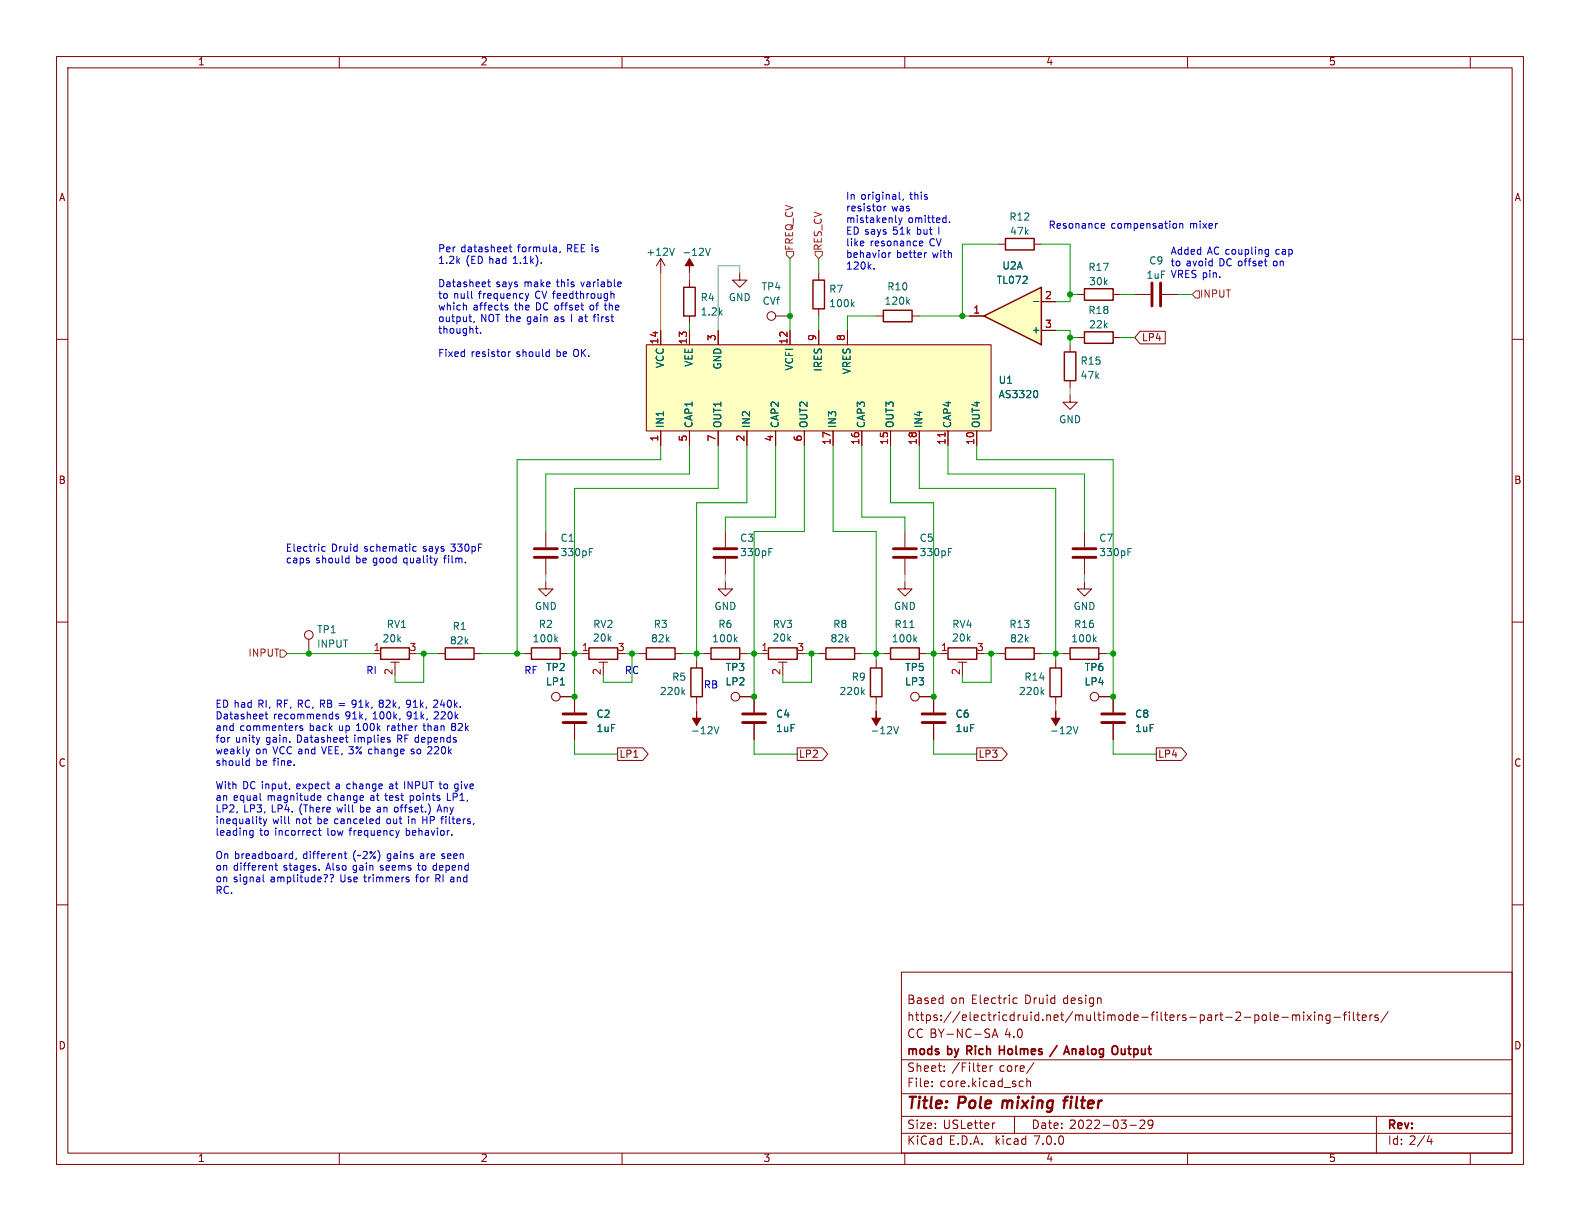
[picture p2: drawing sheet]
<svg xmlns="http://www.w3.org/2000/svg" width="279mm" height="216mm" viewBox="0 0 279 216" stroke-linecap="round" stroke-linejoin="round" font-family="sans-serif">
<g fill="none" stroke="#840000" stroke-width=".18">
<path d="M10 10h259.4v195.9h-259.4zM12 12h255.4v191.9h-255.4zM60 10v2M110 10v2M160 10v2M210 10v2M260 10v2M10 60h2M267.4 60h2M189.2 69.9v1.2h1.3l-1.3 1.3-1.2-1.3h1.2M128.3 94v2.8M128.3 98.8v2.8"/>
<path d="M160 94v2.8M160 98.8v2.8M10 110h2M92.7 115.6h1.3M96.5 102.9v1.2h1.3l-1.3 1.3-1.3-1.3h1.3M99.1 115.6h1.2M123.2 116.8v1.3M160 102.9v1.2h1.3l-1.3 1.3-1.3-1.3h1.3M188 115.6h1.2M194.3 115.6h1.3M267.4 110h2M99.1 123.2h2.5"/>
<path d="M123.2 123.2v1.3M130.8 123.2h2.5M165.1 123.2v2.8M165.1 128v2.8M194.3 123.2h2.5M10 160h2M267.4 160h2M159.4 171.9h108v32h-108zM179.3 177.4h.5M179.3 176.5h.5M221.9 179.5v1.5M221.9 179.5h.4l.3 .2v.5l-.1 .2h-.6"/>
<path d="M223.3 179.5h.4l.3 .2v.5l-.3 .3-.4-.1-.1-.2v-.5zM224.6 179v1.2l.2 .3M225.3 180l.7-.2v-.3h-.5l-.2 .2 .1 .7h.6M226.7 179.9h1.1M228.5 179.6l.5-.1 .2 .2M228.5 179.5v1M229.2 179.7l.2-.2h.4v1M229.2 179.7v.8M230.5 179v.1M230.5 179.5v1M231.1 179.5l.8 1M231.9 179.5l-.8 1"/>
<path d="M232.5 179v.1M232.5 179.5v1M233.2 179.6l.2-.1h.4v1M233.2 179.5v1M235.2 179.5h-.4l-.3 .2v.5l.1 .2h.6M235.2 179.5v1.2l-.3 .3-.4-.1M235.9 179.9h1.1M237.5 179.5h.6M238.1 179l-.3 .2v1.3M238.6 179v.1M238.6 179.5v1M239.3 179v1.2l.2 .3"/>
<path d="M239.9 179.5h.6M240.1 179v1.2l.4 .3M240.9 180l.7-.2-.1-.3h-.4l-.2 .2 .1 .7h.5M242.3 179.5v1M242.7 179.5h-.3l-.1 .2M243.7 179.5h-.4l-.2 .2 .1 .2 .5 .1v.4h-.6M245.5 178.9l-1.3 1.9M159.4 197.4h108M159.4 193.4h108M159.4 187.4h108M164.8 192v.2M164.8 191.2v.2"/>
<path d="M167 189.3v.2M167 188.5v.2M174.2 188.5l.2 .3-.7 .2M174.4 189.4l-.2 .1M175.1 188.5v1M175.4 183.5l.5-1.5 .5 1.5M175.5 188.5h-.3l-.1 .2M175.6 183h.7M175.9 198.6h-.2M179.4 197.4v3M180.5 191.2h.4M180.9 192.1l-.4 .1"/>
<path d="M181.6 191.3l.2-.1h.4v1M181.6 190.7v1.5M182.8 187.9l-1.2 1.9M199.8 199h1.1M201.6 198.2l.6-.1 .2 .1v.3l-.9 1.1h.9M203.9 198.7l-.3 .3-.4-.1-.2-.2 .2-.6h.4l.2 .1a.99 .99 0 0 1-.4 1.4h-.2M243.4 197.4v6.5M60 203.9v2M110 203.9v2M159.4 200.4h108M160 203.9v2M210 203.9v2"/>
<path d="M252.4 201.9h.9M253.1 201.4v1M260 203.9v2"/>
<circle cx="98.3" cy="123.2" r=".76"/>
<circle cx="130" cy="123.2" r=".76"/>
<circle cx="193.5" cy="123.2" r=".76"/>
</g>
<path d="M188 194.6h.8M188.9 193.9l-.4 .1-.2 .2-.2 1.7" fill="none" stroke="#840000" stroke-width=".4"/>
<path d="M176.7 185v1.5M176.7 185.7h.9M186.9 184.9l-1.3 1.9M188.3 186h.7M188.6 185l.5 1.5M198.3 185.5v.7l.2 .3" fill="none" stroke="#840000" stroke-width=".3"/>
<path d="M126.2 98.6h4.1M126.2 97h4.1M158 98.6h4.1M158 97h4.1M163.1 127.8h4M163.1 126.2h4" fill="none" stroke="#840000" stroke-width=".51"/>
<path d="M136 97h.6M167.7 97h.6M98.2 113l.4 .5M98.6 112.7l-.5 .4M193.5 113l.4 .5M193.9 112.7l-.5 .4M120.7 122.3l.4 .5M121.1 122l-.5 .5M126.3 128.5l.4 1.3 .4-1.3" fill="none" stroke="#006464" stroke-width=".18"/>
<path d="M123.2 125.7v1.3h.8l-.8 1.3-.8-1.3h.8z" fill="#840000" stroke="#840000" stroke-width=".18"/>
<path d="M94 114.6h5.1v2h-5.1zM122.2 118.1h2v5.1h-2zM189.2 114.6h5.1v2h-5.1z" fill="none" stroke="#840000" stroke-width=".25"/>
<path d="M174 55.9l10.1-5.1v10.2z" fill="#ffffc2"/>
<g fill="none" stroke="#840000" stroke-width=".25">
<path d="M120.9 50.8h2v5.1h-2zM143.8 49.5h2v5.1h-2zM156.2 54.9h5.1v2h-5.1zM174 55.9l10.1-5.1v10.2zM177.8 42.2h5.1v2h-5.1zM191.8 51.1h5v2h-5zM191.8 58.7h5v2h-5zM188.2 62.2h2v5.1h-2zM67.3 114.6h5.1v2h-5.1zM78.7 114.6h5.1v2h-5.1zM104.1 114.6h5.1v2h-5.1zM114.3 114.6h5.1v2h-5.1z"/>
<path d="M125.7 114.6h5.1v2h-5.1zM135.9 114.6h5.1v2h-5.1zM146 114.6h5.1v2h-5.1zM153.9 118.1h2.1v5.1h-2.1zM157.5 114.6h5.1v2h-5.1zM167.6 114.6h5.1v2h-5.1zM177.8 114.6h5.1v2h-5.1zM185.7 118.1h2v5.1h-2z"/>
</g>
<g fill="none" stroke="#840000" stroke-width=".18">
<path d="M116.8 45.7l-.7 1.3M116.8 45.7v2.6M116.8 58.4v2.6M116.8 45.7l.8 1.3M121.9 49.5v1.3M121.9 55.9v1.3M121.9 58.4v2.6M127 58.4v2.6M130.8 48.3v1.2h1.3l-1.3 1.3-1.3-1.3h1.3M137.2 55.9h2.5M139.7 58.4v2.6M144.8 48.3v1.2"/>
<path d="M144.8 54.6v1.3M144.8 58.4v2.6M149.9 58.4v2.6M154.9 55.9h1.3M161.3 55.9h1.3M171.4 55.9h2.6M176.5 43.2h1.3M182.9 43.2h1.2M184.1 53.3h2.6M184.1 58.4h2.6M190.5 52.1h1.3M190.5 59.7h1.3"/>
<path d="M196.8 52.1h1.3M196.8 59.7h1.3M200.7 52.1h2.8M201.6 58.6h4.5v2.2h-4.5l-.9-1.1zM205.5 52.1h2.8M114.3 61h61v15.2h-61zM116.8 76.2v2.5M121.9 76.2v2.5M127 76.2v2.5M132.1 76.2v2.5M137.2 76.2v2.5M142.2 76.2v2.5"/>
<path d="M147.3 76.2v2.5M152.4 76.2v2.5M157.5 76.2v2.5M162.6 76.2v2.5M167.6 76.2v2.5M172.7 76.2v2.5M189.2 61v1.2M189.2 67.3v1.3M96.5 94v2.8M96.5 98.8v2.8M191.8 94v2.8M191.8 98.8v2.8"/>
<path d="M54.6 113v2.6M66 115.6h1.3M69.1 117.1h1.5M69.8 117.1v1M77.5 115.6h1.2M83.8 115.6h1.3M102.9 115.6h1.2M105.9 117.1h1.5M106.7 117.1v1M113 115.6h1.3M119.4 115.6h1.2M124.5 115.6h1.2"/>
<path d="M128.3 102.9v1.2h1.2l-1.2 1.3-1.3-1.3h1.3M130.8 115.6h1.3M134.6 115.6h1.3M137.7 117.1h1.5M138.4 117.1v1M144.8 115.6h1.2M151.1 115.6h1.3M154.9 116.8v1.3M156.2 115.6h1.3M162.6 115.6h1.2M166.4 115.6h1.2M169.4 117.1h1.5"/>
<path d="M170.2 117.1v1M176.5 115.6h1.3M182.9 115.6h1.2M186.7 116.8v1.3M191.8 102.9v1.2h1.2l-1.2 1.3-1.3-1.3h1.3M99.1 123.2h2.5v2.8M101.6 128v2.8M109.2 132.2h4.5l.9 1.2-.9 1.1h-4.5zM130.8 123.2h2.5v2.8M133.3 128v2.8M141 132.2h4.4l1 1.2-1 1.1h-4.4zM154.9 123.2v1.3"/>
<path d="M162.6 123.2h2.5v2.8M165.1 128v2.8M172.7 132.2h4.5l.9 1.2-.9 1.1h-4.5zM186.7 123.2v1.3M194.3 123.2h2.5v2.8M196.8 128v2.8M204.5 132.2h4.4l1 1.2-1 1.1h-4.4z"/>
<circle cx="136.4" cy="55.9" r=".76"/>
<circle cx="54.6" cy="112.3" r=".76"/>
<circle cx="161.8" cy="123.2" r=".76"/>
</g>
<g fill="none" stroke="#006464" stroke-width=".18">
<path d="M119.3 43.9l-.5 1.3M124.8 43.9l.4 1.3 .4-1.3M150.7 53.8l.3 .4M151 53.4l-.4 .5M160.5 53.3l.3 .5M160.8 53l-.4 .4M182.8 53.3h.9M183.4 69.2l.1 .3-.1 .7M104.2 97h.6M199.5 97h.6M130 113l.4 .5M130.4 112.7l-.5 .4"/>
<path d="M161.7 113l.4 .5M162.1 112.7l-.5 .4M152.5 122.3l.3 .5M152.8 122l-.4 .5M158 128.5l.5 1.3 .4-1.3M184.2 122.3l.4 .5M184.6 122l-.5 .5M189.8 128.5l.4 1.3 .4-1.3"/>
</g>
<path d="M203.7 50v4.1M205.2 50v4.1M94.5 98.6h4.1M94.5 97h4.1M189.7 98.6h4.1M189.7 97h4.1M99.6 127.8h4M99.6 126.2h4M131.3 127.8h4.1M131.3 126.2h4.1M194.8 127.8h4.1M194.8 126.2h4.1" fill="none" stroke="#840000" stroke-width=".51"/>
<g fill="#840000" stroke="#840000" stroke-width=".18">
<path d="M154.9 125.7v1.3h.8l-.8 1.3-.7-1.3h.7z"/>
<path d="M186.7 125.7v1.3h.8l-.8 1.3-.8-1.3h.8z"/>
<path d="M121.9 45.7l.8 1.3h-.8v1.3v-1.3h-.7z"/>
</g>
<path d="M114.3 61h61v15.2h-61z" fill="#ffffc2" stroke="#ffffc2" stroke-width=".18"/>
<path d="M167.1 76.5v.7" fill="none" stroke="#a90000" stroke-width=".18"/>
<path d="M139.1 44.5h1.2v.6l-.6 .6-.6-.6zM144.1 44.5h1.3v.6l-.6 .6-.7-.6zM211.5 51.4h.6v1.3h-.6l-.7-.6zM49.5 114.9h.7l.6 .7-.6 .6h-.7z" fill="none" stroke="#725600" stroke-width=".18"/>
<g fill="none" stroke="#0000c2" stroke-width=".18">
<path d="M156.3 36.5v.8M156.4 36.6l-.1 .1M158.9 38.5l.3 .9M159 34v1.1l.2 .1M159.2 39.4l-.3 .4M159.5 38.5l-.3 .9M159.7 35.2l-.1 .2M167.9 39.2v.2M194.9 39.5l.4 .1v.2l-.6 .1M208 39.6l.1 .2-.1 .5M208.6 39.6l.2-.1 .3 .1 .1 .8M208.6 39.5v.9"/>
<path d="M82.9 56h.5M83.3 56.9h.1M83.4 52.7l.2 .1M83.9 56.8l-.1 .3M84.1 58.1h.4M84.3 58.9h.2M85 58.8v.1M86.2 49.9h.5M86.4 49.4v1.1l.3 .2M89.4 54.3l.4 .3v.2h-.4M90 43.7h.5M90.2 43.3v1l.3 .2"/>
<path d="M92.9 51.9l.3 .9M93.2 52.8l-.1 .3M93.5 51.9l-.3 .9M99.1 44.5l-.1 .2M104.9 56h.5M108 51.5v1.3M108 52l.2-.1 .3 .1 .1 .8M109.7 49.9l.1 .3-.6 .1M109.8 50.6l-.1 .1M154.6 47.5v.1M157.2 44.7v.8M157.5 44.7l-.3 .2"/>
<path d="M162.6 43.4h.5M162.6 42.7l.4-.1 .2 .3-.6 .2M163.9 44.7h-.3M195.3 40.3l-.4 .1M223.6 46.2h.5M223.8 44.9h.5M223.8 44.2h.5M223.9 47h.2M224.3 44.1v1l-.2 .3-.3-.1M89.9 62.2v.8M90.3 62.2l-.4 .2M97 62.2l.1 .1"/>
<path d="M97.1 61.8v1.2M97.1 63h-.1M56.9 97.2l.2 .3 .4-.1M57.5 96.7l-.4-.1-.2 .3M61.3 98.7h.4M61.7 98.3v1.2M61.7 99.5h-.4M73 97.2l.2 .3 .4-.1M73.6 96.7l-.4-.1-.2 .3M77.4 98.7l-.3 .8M44.1 134.1v1.3M44.1 135.3l-.4 .1"/>
<path d="M44.1 132.5l-.3 .8M47.1 125.9v1l.3 .2M51.2 139.4l-.1 .3M53.5 128.4l-.3-.1-.2 .2 .1 .2 .4 .1v.3h-.5M59.4 126.3v.3l.4 .2 .1 .1-.2 .2h-.3M61.3 131.2h.3M62.4 123.9l-.2 .1 .2 .5M67.3 123.8l-.2 .2 .2 .3-.2 .3v.2l.2 .3M69 130.9v.3M71.6 138.2v1.3M72 125.1h.2M72.4 123.8l-.4 .1-.1 .1v.5l.5 .1"/>
<path d="M72.7 133.2l.1 .1M72.7 132.6l.2 .3M77.2 123.8l-.5 .1M77.3 124.3l-.7 .8h.8M79.8 128.2l.2 .2M80 128.5l-.2 .2 .2 .4M80.5 139.8l.3 .1M80.5 139.4l.4 .1M80.9 138.6l-.4 .1M44.3 147.6h.5M44.8 146.9v1l-.3 .2h-.3M46.1 141.5h.1"/>
<path d="M46.1 145.6h.2M46.5 154.7v1l.2 .2M46.6 144.8l.3 .8M46.9 145.6l-.3 .5M47.2 144.8l-.3 .8M48.8 152.6v1.1l.3 .2M51.1 145.6h.1M51.4 151h.3M51.7 150.5v1.3M51.7 151.8h-.3M52.4 151.8l-.1 .2M56.1 141.3l.2 .2h.4"/>
<path d="M56.3 146.9h.5M56.4 153.8v.1M56.5 146.4v1.1l.3 .2M56.7 140.9v.1l-.6 .1M58.6 155.8v.1M59 154.8l-.4 .6M60.9 151h.4M61 150.5v1.1l.3 .2M67.1 144.4v1.2M67.1 145.6h-.1M70.6 146.9l-.3 .8M72 155.5l.3 .1 .1 .1-.2 .2h-.3"/>
<path d="M72 155.1h.3M73.8 153h.5M74.8 144.4v1.2M76.7 153.1l-.1 .2 .1 .5M77.4 143.2h.6M77.7 142.3l-.4 1.3M79.1 140.3v1.2h.6M79.9 147.6v.1"/>
</g>
<g fill="none" stroke="#009600" stroke-width=".18">
<path d="M121.9 57.2v1.2M139.7 45.7v12.7M144.8 45.7v2.6M144.8 55.9v2.5M154.9 55.9h-5v2.5M162.6 55.9h8.8M176.5 43.2h-6.3v12.7M184.1 43.2h5.1v10.1h-2.5M186.7 58.4h2.5v2.6M189.2 52.1h1.3M189.2 59.7h1.3M198.1 52.1h2.6"/>
<path d="M198.1 59.7h2.6M208.3 52.1h2.5M116.8 78.7v2.6h-25.4v34.3M121.9 78.7v5.1h-25.4v10.2M127 78.7v7.7h-25.4v36.8M132.1 78.7v10.2h-8.9v27.9M137.2 78.7v12.7h-8.9v2.6M142.2 78.7v15.3h-8.9v29.2M147.3 78.7v15.3h7.6v22.8M152.4 78.7v12.7h7.6v2.6M157.5 78.7v10.2h7.6v34.3M162.6 78.7v7.7h24.1v30.4"/>
<path d="M167.6 78.7v5.1h24.2v10.2M172.7 78.7v2.6h24.1v41.9M50.8 115.6h15.2M73.7 115.6h3.8M74.9 115.6v5.1h-5.1v-1.3M85.1 115.6h7.6M100.3 115.6h2.6M110.5 115.6h2.5M111.8 115.6v5.1h-5.1v-1.3M120.6 115.6h3.9M132.1 115.6h2.5M142.2 115.6h2.6"/>
<path d="M143.5 115.6v5.1h-5.1v-1.3M152.4 115.6h3.8M163.8 115.6h2.6M174 115.6h2.5M175.3 115.6v5.1h-5.1v-1.3M184.1 115.6h3.9M195.6 115.6h1.2M101.6 130.8v2.6h7.6M133.3 130.8v2.6h7.7M165.1 130.8v2.6h7.6M196.8 130.8v2.6h7.7"/>
</g>
<path d="M130.8 48.3v-1.3h-3.8v11.4M189.2 68.6v1.3M96.5 101.6v1.3M128.3 101.6v1.3M160 101.6v1.3M191.8 101.6v1.3" fill="none" stroke="#848484" stroke-width=".18"/>
<path d="M116.8 48.3v10.1M121.9 48.3v1.2M123.2 124.5v1.2M154.9 124.5v1.2M186.7 124.5v1.2" fill="none" stroke="#dd8500" stroke-width=".18"/>
<g fill="#009600" stroke="#009600" stroke-width=".18">
<circle cx="101.6" cy="123.2" r=".46"/>
<circle cx="74.9" cy="115.6" r=".46"/>
<circle cx="101.6" cy="115.6" r=".46"/>
<circle cx="123.2" cy="115.6" r=".46"/>
<circle cx="54.6" cy="115.6" r=".46"/>
<circle cx="111.8" cy="115.6" r=".46"/>
<circle cx="91.4" cy="115.6" r=".46"/>
<circle cx="175.3" cy="115.6" r=".46"/>
<circle cx="165.1" cy="123.2" r=".46"/>
<circle cx="154.9" cy="115.6" r=".46"/>
<circle cx="165.1" cy="115.6" r=".46"/>
<circle cx="196.8" cy="123.2" r=".46"/>
<circle cx="186.7" cy="115.6" r=".46"/>
<circle cx="196.8" cy="115.6" r=".46"/>
<circle cx="133.3" cy="123.2" r=".46"/>
<circle cx="143.5" cy="115.6" r=".46"/>
<circle cx="133.3" cy="115.6" r=".46"/>
<circle cx="189.2" cy="52.1" r=".46"/>
<circle cx="189.2" cy="59.7" r=".46"/>
<circle cx="170.2" cy="55.9" r=".46"/>
<circle cx="139.7" cy="55.9" r=".46"/>
</g>
<g font-size="2.8" fill="#840000">
<text x="160.4" y="196.7">Title:</text>
<text x="169.5" y="196.7">Pole</text>
<text x="177.9" y="196.7">mixing</text>
<text x="189.4" y="196.7">filter</text>
</g>
<g font-size="2.1" fill="#840000">
<text x="160.4" y="177.8">Based</text>
<text x="168.1" y="177.8">on Electric</text>
<text x="181.3" y="177.8">Druid</text>
<text x="188.1" y="177.8">design</text>
<text x="160.4" y="183.8">CC BY-NC-SA</text>
<text x="160.4" y="180.8">https://electricdruid.net/multimode-filters-part-2-pole-mixing-filters/</text>
<text x="177.6" y="183.8">4.0</text>
<text x="160.4" y="189.8">Sheet:</text>
<text x="160.4" y="187">mods</text>
<text x="167.7" y="187">by Rich</text>
<text x="168.3" y="189.8">/Filter</text>
<text x="176.7" y="189.8">core/</text>
<text x="177.7" y="187">Holmes</text>
<text x="187.3" y="187">/</text>
<text x="190.2" y="187">Analog</text>
<text x="199.1" y="187">Output</text>
<text x="160.4" y="192.5">File:</text>
<text x="166.2" y="192.5">core.kicad_sch</text>
<text x="160.4" y="202.7">KiCad</text>
<text x="160.4" y="199.9">Size:</text>
<text x="166.7" y="199.9">USLetter</text>
<text x="167.8" y="202.7">E.D.A.</text>
<text x="176.1" y="202.7">kicad</text>
<text x="182.4" y="199.9">Date:</text>
<text x="183" y="202.7">7.0.0</text>
<text x="189.1" y="199.9">2022-03-29</text>
<text x="245.4" y="200.1">Rev:</text>
<text x="245.4" y="202.7">Id: 2/4</text>
</g>
<g font-size="1.8" fill="#840000">
<text x="35" y="11.8">1</text>
<text x="85" y="11.8">2</text>
<text x="135" y="11.8">3</text>
<text x="185" y="11.8">4</text>
<text x="235" y="11.8">5</text>
<text x="10.4" y="35.8">A</text>
<text x="267.8" y="35.8">A</text>
<text x="201.9" y="60.6">LP4</text>
<text x="10.3" y="85.8">B</text>
<text x="267.7" y="85.8">B</text>
<text x="10.3" y="135.8">C</text>
<text x="109.5" y="134.3">LP1</text>
<text x="141.3" y="134.3">LP2</text>
<text x="173" y="134.3">LP3</text>
<text x="204.8" y="134.3">LP4</text>
<text x="267.7" y="135.8">C</text>
<text x="10.3" y="185.8">D</text>
<text x="267.7" y="185.8">D</text>
<text x="35" y="205.7">1</text>
<text x="85" y="205.7">2</text>
<text x="135" y="205.7">3</text>
<text x="185" y="205.7">4</text>
<text x="235" y="205.7">5</text>
</g>
<g font-size="1.8" fill="#0000c2">
<text x="149.6" y="35.7">In original,</text>
<text x="161" y="35.7">this</text>
<text x="149.6" y="37.7">resistor</text>
<text x="149.6" y="39.8">mistakenly</text>
<text x="149.6" y="41.9">ED says</text>
<text x="157.7" y="37.7">was</text>
<text x="158" y="41.9">51k</text>
<text x="160.6" y="39.8">omitted.</text>
<text x="162.3" y="41.9">but</text>
<text x="166.2" y="41.9">I</text>
<text x="185.4" y="40.6">Resonance</text>
<text x="196.5" y="40.6">compensation</text>
<text x="210.5" y="40.6">mixer</text>
<text x="77.5" y="45">Per</text>
<text x="77.5" y="47">1.2k</text>
<text x="81.5" y="45">datasheet</text>
<text x="82.4" y="47">(ED had</text>
<text x="90.9" y="47">1.1k).</text>
<text x="91.6" y="45">formula,</text>
<text x="100.5" y="45">REE is</text>
<text x="149.6" y="43.9">like</text>
<text x="149.6" y="46">behavior</text>
<text x="153.9" y="43.9">resonance</text>
<text x="158.5" y="46">better</text>
<text x="164.4" y="43.9">CV</text>
<text x="165" y="46">with</text>
<text x="207" y="45.4">Added</text>
<text x="207" y="47.5">to</text>
<text x="209.8" y="47.5">avoid</text>
<text x="213.5" y="45.4">AC coupling</text>
<text x="215.7" y="47.5">DC offset</text>
<text x="225.4" y="47.5">on</text>
<text x="225.8" y="45.4">cap</text>
<text x="77.5" y="51.1">Datasheet</text>
<text x="77.5" y="53.2">to</text>
<text x="80.2" y="53.2">null</text>
<text x="84.8" y="53.2">frequency</text>
<text x="87.7" y="51.1">says</text>
<text x="92.8" y="51.1">make</text>
<text x="94.8" y="53.2">CV feedthrough</text>
<text x="98.6" y="51.1">this</text>
<text x="103" y="51.1">variable</text>
<text x="149.6" y="48">120k.</text>
<text x="207" y="49.5">VRES pin.</text>
<text x="77.5" y="55.3">which</text>
<text x="77.5" y="57.3">output,</text>
<text x="77.5" y="59.4">thought.</text>
<text x="83.7" y="55.3">affects</text>
<text x="85" y="57.3">NOT the</text>
<text x="91.1" y="55.3">the</text>
<text x="93.4" y="57.3">gain</text>
<text x="95" y="55.3">DC offset</text>
<text x="98.3" y="57.3">as I at</text>
<text x="104.7" y="55.3">of</text>
<text x="105.6" y="57.3">first</text>
<text x="107.5" y="55.3">the</text>
<text x="77.5" y="63.5">Fixed</text>
<text x="83.3" y="63.5">resistor</text>
<text x="91.4" y="63.5">should</text>
<text x="98.6" y="63.5">be OK.</text>
<text x="50.5" y="97.9">Electric</text>
<text x="50.5" y="100">caps</text>
<text x="55.8" y="100">should</text>
<text x="58.6" y="97.9">Druid</text>
<text x="63" y="100">be good</text>
<text x="64.5" y="97.9">schematic</text>
<text x="71.6" y="100">quality</text>
<text x="75" y="97.9">says</text>
<text x="78.9" y="100">film.</text>
<text x="80" y="97.9">330pF</text>
<text x="64.8" y="119.4">RI</text>
<text x="92.7" y="119.4">RF</text>
<text x="110.5" y="119.4">RC</text>
<text x="38.1" y="125.5">ED had</text>
<text x="45.7" y="125.5">RI, RF, RC, RB =</text>
<text x="62.9" y="125.5">91k,</text>
<text x="67.8" y="125.5">82k,</text>
<text x="72.8" y="125.5">91k,</text>
<text x="77.7" y="125.5">240k.</text>
<text x="124.5" y="121.9">RB</text>
<text x="38.1" y="127.6">Datasheet</text>
<text x="38.1" y="129.6">and</text>
<text x="38.1" y="131.7">for</text>
<text x="41.6" y="131.7">unity</text>
<text x="42.4" y="129.6">commenters</text>
<text x="47.1" y="131.7">gain.</text>
<text x="48.4" y="127.6">recommends</text>
<text x="52.7" y="131.7">Datasheet</text>
<text x="54.8" y="129.6">back</text>
<text x="60.1" y="129.6">up 100k</text>
<text x="61.2" y="127.6">91k,</text>
<text x="62.9" y="131.7">implies</text>
<text x="66.1" y="127.6">100k,</text>
<text x="68.9" y="129.6">rather</text>
<text x="70.7" y="131.7">RF depends</text>
<text x="72.3" y="127.6">91k,</text>
<text x="75.4" y="129.6">than</text>
<text x="77.2" y="127.6">220k</text>
<text x="80.5" y="129.6">82k</text>
<text x="38.1" y="133.7">weakly</text>
<text x="38.1" y="135.8">should</text>
<text x="45.2" y="133.7">on VCC and</text>
<text x="45.3" y="135.8">be fine.</text>
<text x="57.3" y="133.7">VEE, 3% change</text>
<text x="73.4" y="133.7">so 220k</text>
<text x="38.1" y="139.9">With</text>
<text x="38.1" y="142">an equal</text>
<text x="42.9" y="139.9">DC input,</text>
<text x="47.4" y="142">magnitude</text>
<text x="52.6" y="139.9">expect</text>
<text x="58.1" y="142">change</text>
<text x="59.7" y="139.9">a change</text>
<text x="65.8" y="142">at</text>
<text x="68.5" y="142">test</text>
<text x="69.4" y="139.9">at</text>
<text x="72.1" y="139.9">INPUT to</text>
<text x="73" y="142">points</text>
<text x="79.7" y="142">LP1,</text>
<text x="81.3" y="139.9">give</text>
<text x="38.1" y="144">LP2,</text>
<text x="38.1" y="146.1">inequality</text>
<text x="38.1" y="148.1">leading</text>
<text x="43.1" y="144">LP3,</text>
<text x="45.9" y="148.1">to</text>
<text x="48.1" y="144">LP4.</text>
<text x="48.2" y="146.1">will</text>
<text x="48.7" y="148.1">incorrect</text>
<text x="52.4" y="146.1">not</text>
<text x="53.1" y="144">(There</text>
<text x="56.3" y="146.1">be canceled</text>
<text x="58.1" y="148.1">low</text>
<text x="59.9" y="144">will</text>
<text x="62.1" y="148.1">frequency</text>
<text x="64.1" y="144">be an offset.)</text>
<text x="68.8" y="146.1">out</text>
<text x="72.2" y="148.1">behavior.</text>
<text x="72.7" y="146.1">in</text>
<text x="75.3" y="146.1">HP filters,</text>
<text x="78.2" y="144">Any</text>
<text x="38.1" y="152.3">On breadboard,</text>
<text x="38.1" y="154.3">on different</text>
<text x="50.2" y="154.3">stages.</text>
<text x="53.7" y="152.3">different</text>
<text x="57.9" y="154.3">Also</text>
<text x="62.6" y="152.3">(~2%)</text>
<text x="62.7" y="154.3">gain</text>
<text x="67.6" y="154.3">seems</text>
<text x="68.7" y="152.3">gains</text>
<text x="74.5" y="154.3">to</text>
<text x="74.7" y="152.3">are</text>
<text x="77.2" y="154.3">depend</text>
<text x="78.6" y="152.3">seen</text>
<text x="38.1" y="156.4">on signal</text>
<text x="38.1" y="158.4">RC.</text>
<text x="47.9" y="156.4">amplitude??</text>
<text x="60.4" y="156.4">Use trimmers</text>
<text x="74" y="156.4">for</text>
<text x="77.5" y="156.4">RI and</text>
</g>
<g font-size="1.8" fill="#006464">
<text x="178.4" y="39.3">R12</text>
<text x="178.6" y="41.8">47k</text>
<text x="114.2" y="45.5">+12V</text>
<text x="120.6" y="45.5">-12V</text>
<text x="177.2" y="47.9">U2A</text>
<text x="203.2" y="47">C9</text>
<text x="123.8" y="53.5">R4</text>
<text x="128.8" y="53.5">GND</text>
<text x="134.6" y="51.6">TP4</text>
<text x="146.6" y="52.1">R7</text>
<text x="156.8" y="51.6">R10</text>
<text x="176.2" y="50.5">TL072</text>
<text x="192.4" y="48.2">R17</text>
<text x="192.5" y="50.7">30k</text>
<text x="202.7" y="49.6">1uF</text>
<text x="123.8" y="56.1">1.2k</text>
<text x="134.8" y="54.2">CVf</text>
<text x="146.6" y="54.6">100k</text>
<text x="156.4" y="54.2">120k</text>
<text x="182.3" y="59.2">+</text>
<text x="192.4" y="55.8">R18</text>
<text x="192.5" y="58.3">22k</text>
<text x="117.7" y="65.2" transform="rotate(-90 117.7 65.2)">VCC</text>
<text x="122.7" y="65" transform="rotate(-90 122.7 65)">VEE</text>
<text x="127.8" y="65.5" transform="rotate(-90 127.8 65.5)">GND</text>
<text x="140.5" y="65.6" transform="rotate(-90 140.5 65.6)">VCFI</text>
<text x="145.6" y="65.8" transform="rotate(-90 145.6 65.8)">IRES</text>
<text x="191" y="64.8">R15</text>
<text x="150.7" y="66.3" transform="rotate(-90 150.7 66.3)">VRES</text>
<text x="176.5" y="68.1">U1</text>
<text x="176.5" y="70.7">AS3320</text>
<text x="191" y="67.3">47k</text>
<text x="117.7" y="75.7" transform="rotate(-90 117.7 75.7)">IN1</text>
<text x="122.7" y="75.7" transform="rotate(-90 122.7 75.7)">CAP1</text>
<text x="127.8" y="75.7" transform="rotate(-90 127.8 75.7)">OUT1</text>
<text x="132.9" y="75.7" transform="rotate(-90 132.9 75.7)">IN2</text>
<text x="138" y="75.7" transform="rotate(-90 138 75.7)">CAP2</text>
<text x="143.1" y="75.7" transform="rotate(-90 143.1 75.7)">OUT2</text>
<text x="148.1" y="75.7" transform="rotate(-90 148.1 75.7)">IN3</text>
<text x="153.2" y="75.7" transform="rotate(-90 153.2 75.7)">CAP3</text>
<text x="158.3" y="75.7" transform="rotate(-90 158.3 75.7)">OUT3</text>
<text x="163.4" y="75.7" transform="rotate(-90 163.4 75.7)">IN4</text>
<text x="168.5" y="75.7" transform="rotate(-90 168.5 75.7)">CAP4</text>
<text x="173.5" y="75.7" transform="rotate(-90 173.5 75.7)">OUT4</text>
<text x="187.2" y="75.1">GND</text>
<text x="99.1" y="96.1">C1</text>
<text x="99.1" y="98.6">330pF</text>
<text x="130.8" y="96.1">C3</text>
<text x="130.8" y="98.6">330pF</text>
<text x="162.6" y="96.1">C5</text>
<text x="162.6" y="98.6">330pF</text>
<text x="194.3" y="96.1">C7</text>
<text x="194.3" y="98.6">330pF</text>
<text x="56" y="112.3">TP1</text>
<text x="67.6" y="113.9">20k</text>
<text x="68.3" y="111.3">RV1</text>
<text x="80" y="111.7">R1</text>
<text x="94.1" y="113.9">100k</text>
<text x="94.5" y="108.1">GND</text>
<text x="95.2" y="111.3">R2</text>
<text x="104.8" y="113.7">20k</text>
<text x="104.8" y="111.3">RV2</text>
<text x="115.1" y="113.9">82k</text>
<text x="115.5" y="111.3">R3</text>
<text x="125.9" y="113.9">100k</text>
<text x="126.3" y="108.1">GND</text>
<text x="127" y="111.3">R6</text>
<text x="136.5" y="113.7">20k</text>
<text x="136.6" y="111.3">RV3</text>
<text x="146.8" y="113.9">82k</text>
<text x="147.3" y="111.3">R8</text>
<text x="157.6" y="113.9">100k</text>
<text x="158" y="108.1">GND</text>
<text x="158.1" y="111.3">R11</text>
<text x="168.3" y="113.7">20k</text>
<text x="168.3" y="111.3">RV4</text>
<text x="178.4" y="111.3">R13</text>
<text x="178.6" y="113.9">82k</text>
<text x="189.4" y="113.9">100k</text>
<text x="189.8" y="108.1">GND</text>
<text x="189.9" y="111.3">R16</text>
<text x="56" y="114.8">INPUT</text>
<text x="79.5" y="114.2">82k</text>
<text x="96.5" y="118.9">TP2</text>
<text x="128.3" y="118.9">TP3</text>
<text x="160" y="118.9">TP5</text>
<text x="191.8" y="118.9">TP6</text>
<text x="96.5" y="121.5">LP1</text>
<text x="116.6" y="123.2">220k</text>
<text x="118.8" y="120.6">R5</text>
<text x="128.2" y="121.5">LP2</text>
<text x="148.4" y="123.2">220k</text>
<text x="150.5" y="120.6">R9</text>
<text x="160" y="121.5">LP3</text>
<text x="180.1" y="123.2">220k</text>
<text x="181.1" y="120.6">R14</text>
<text x="191.7" y="121.5">LP4</text>
<text x="105.4" y="127.2">C2</text>
<text x="105.4" y="129.7">1uF</text>
<text x="122.1" y="130.1">-12V</text>
<text x="137.2" y="127.2">C4</text>
<text x="137.2" y="129.7">1uF</text>
<text x="153.9" y="130.1">-12V</text>
<text x="168.9" y="127.2">C6</text>
<text x="168.9" y="129.7">1uF</text>
<text x="185.6" y="130.1">-12V</text>
<text x="200.7" y="127.2">C8</text>
<text x="200.7" y="129.7">1uF</text>
</g>
<g font-size="1.8" fill="#725600">
<text x="140.5" y="44.3" transform="rotate(-90 140.5 44.3)">FREQ_CV</text>
<text x="145.6" y="44.3" transform="rotate(-90 145.6 44.3)">RES_CV</text>
<text x="212.2" y="52.9">INPUT</text>
<text x="43.8" y="116.4">INPUT</text>
</g>
<g font-size="1.8" fill="#a90000">
<text x="184.8" y="53.1">2</text>
<text x="172.1" y="55.6">1</text>
<text x="184.8" y="58.2">3</text>
<text x="116.6" y="61" transform="rotate(-90 116.6 61)">14</text>
<text x="121.7" y="61" transform="rotate(-90 121.7 61)">13</text>
<text x="126.7" y="60.4" transform="rotate(-90 126.7 60.4)">3</text>
<text x="139.4" y="61" transform="rotate(-90 139.4 61)">12</text>
<text x="144.5" y="60.4" transform="rotate(-90 144.5 60.4)">9</text>
<text x="149.6" y="60.4" transform="rotate(-90 149.6 60.4)">8</text>
<text x="116.6" y="78.1" transform="rotate(-90 116.6 78.1)">1</text>
<text x="121.7" y="78.1" transform="rotate(-90 121.7 78.1)">5</text>
<text x="126.7" y="78.1" transform="rotate(-90 126.7 78.1)">7</text>
<text x="131.8" y="78.1" transform="rotate(-90 131.8 78.1)">2</text>
<text x="136.9" y="78.1" transform="rotate(-90 136.9 78.1)">4</text>
<text x="142" y="78.1" transform="rotate(-90 142 78.1)">6</text>
<text x="147.1" y="78.7" transform="rotate(-90 147.1 78.7)">17</text>
<text x="152.1" y="78.7" transform="rotate(-90 152.1 78.7)">16</text>
<text x="157.2" y="78.7" transform="rotate(-90 157.2 78.7)">15</text>
<text x="162.3" y="78.7" transform="rotate(-90 162.3 78.7)">18</text>
<text x="167.4" y="78.7" transform="rotate(-90 167.4 78.7)">11</text>
<text x="172.5" y="78.7" transform="rotate(-90 172.5 78.7)">10</text>
<text x="66" y="115.3">1</text>
<text x="69.6" y="119.4" transform="rotate(-90 69.6 119.4)">2</text>
<text x="72.4" y="115.3">3</text>
<text x="102.8" y="115.3">1</text>
<text x="106.4" y="119.4" transform="rotate(-90 106.4 119.4)">2</text>
<text x="109.2" y="115.3">3</text>
<text x="134.6" y="115.3">1</text>
<text x="138.2" y="119.4" transform="rotate(-90 138.2 119.4)">2</text>
<text x="140.9" y="115.3">3</text>
<text x="166.3" y="115.3">1</text>
<text x="169.9" y="119.4" transform="rotate(-90 169.9 119.4)">2</text>
<text x="172.7" y="115.3">3</text>
</g>
</svg>
